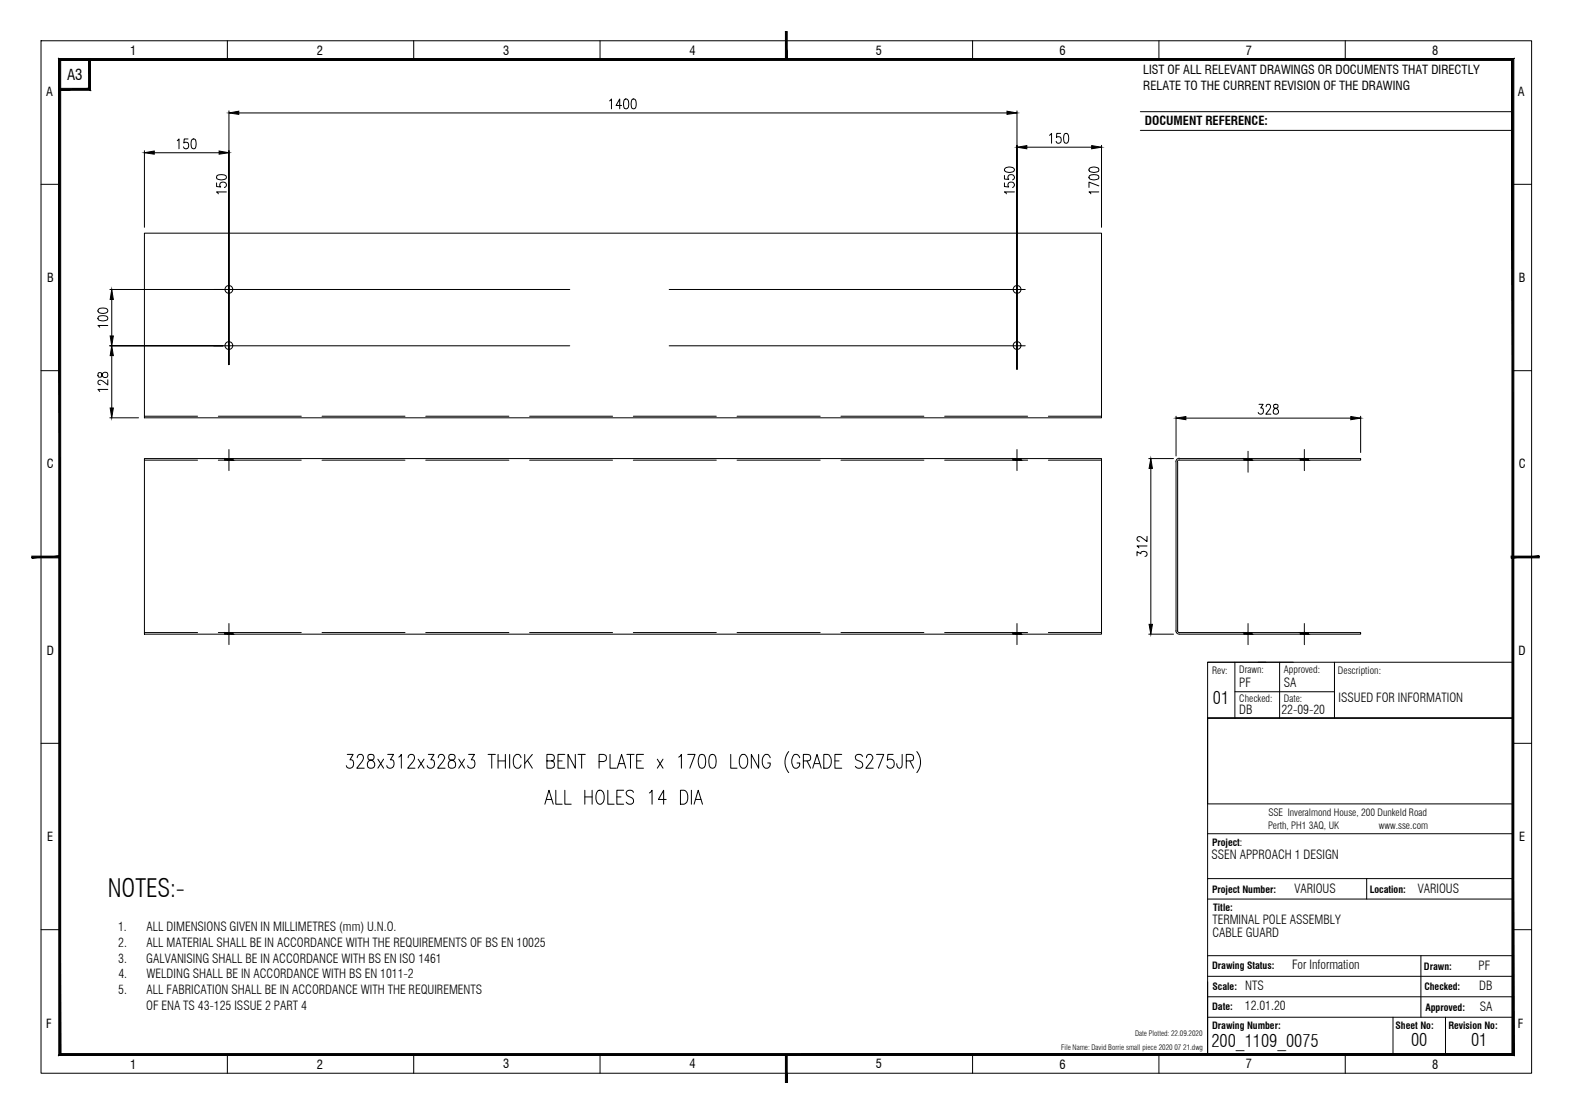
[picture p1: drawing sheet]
<svg xmlns="http://www.w3.org/2000/svg" width="420mm" height="297mm" viewBox="0 0 420 297" stroke-linecap="round" stroke-linejoin="round" font-family="sans-serif">
<!-- layer: Border -->
<g fill="none" stroke="#000" stroke-width=".27">
<path d="M304.4 29.8h99.4M304.4 34.8h99.4M322.4 176.7h81.4M345.2 176.7h-22.8v14.9h81.4h-81.4v89.8h81.4M356.2 176.7v14.9M403.8 213.5v18.1M322.4 222.5h81.4M322.4 234.5h81.4M322.4 239.9h81.4M364.8 234.5v5.4M322.4 255.1h81.4M379.3 255.1v16.4"/>
<path d="M322.4 260.6h81.4M322.4 266h81.4M322.4 271.5h81.4M371.8 271.5v9.9M385.9 271.5v9.9"/>
</g>
<!-- layer: Border Grid -->
<g fill="none" stroke="#000" stroke-width=".27">
<path d="M11 10.9h397.8v275.5h-397.8zM60.7 10.9v5M110.4 10.9v5M160.2 10.9v5M259.6 10.9v5M309.4 10.9v5M359.1 10.9v5M11 49.2h4.9M403.8 49.2h5M11 98.9h4.9M403.8 98.9h5M11 198.4h4.9"/>
<path d="M403.8 198.4h5M11 248.1h4.9M403.8 248.1h5M60.7 281.4v5M110.4 281.4v5M160.2 281.4v5M259.6 281.4v5M309.4 281.4v5M359.1 281.4v5"/>
</g>
<!-- layer: Border -->
<g fill="#000" stroke="#000" stroke-width=".27">
<path d="M15.7 15.6l.5 .5 387.9-.5zM16.2 16.1l387.9-.5-.5 .5zM404.1 15.6l-.5 .5 .5 265.6zM403.6 16.1l.5 265.6-.5-.5zM15.7 281.7h388.4l-.5-.5zM16.2 281.2h387.4l-387.9 .5zM15.7 15.6v266.1l.5-.5zM15.7 15.6l.5 .5v265.1z"/>
<path d="M15.9 23.6v.5l7.8-.5zM15.9 24.1l7.8-.5 .5 .5zM23.7 15.9v7.7l.5 .5zM23.7 15.9h.5v8.2z"/>
</g>
<!-- layer: 0 -->
<g fill="#000" stroke="#000" stroke-width=".27">
<path d="M209.7 8.4v7.5h.4zM209.7 8.4h.4v7.5z"/>
<path d="M8.5 148.9h7.4v-.5zM8.5 148.4h7.4l-7.4 .5z"/>
<path d="M403.4 148.9h7.5v-.5zM403.4 148.4h7.5l-7.5 .5z"/>
<path d="M209.7 281.4v7.5h.4zM209.7 281.4h.4v7.5z"/>
</g>
<path d="M329.6 176.7v14.9M335.9 176.7h2M341.6 176.7v14.9M403.8 176.7v14.9M322.4 191.6h81.4v22.9h-81.4zM329.6 184.6h26.6" fill="none" stroke="#000" stroke-width=".27"/>
<!-- layer: PDF36_Text -->
<g fill="none" stroke="#000" stroke-width=".27">
<path d="M92.7 201.3h1.6l-.9 1.5h.4a1.16 1.16 0 0 1 .5 1.7 1.16 1.16 0 0 1-1.7 .2l-.2-.4M95.4 202.2l.3-.7 .8-.2a1.19 1.19 0 0 1 .1 1.9l-1.4 1.8h2M98.3 201.5a.92 .92 0 0 0 .3 1.3 1.18 1.18 0 0 1 1.4 .8 1.18 1.18 0 0 1-.7 1.4 1.08 1.08 0 0 1-1.3-.8 1.08 1.08 0 0 1 .9-1.3l.5-.1a.77 .77 0 0 0 .5-.8 .77 .77 0 0 0-.6-.7zM100.9 202.6l1.5 2.4M102.4 202.6l-1.5 2.4M103.5 201.3h1.6l-.9 1.5h.4a1.16 1.16 0 0 1 .5 1.7 1.16 1.16 0 0 1-1.7 .2l-.2-.4M106.5 202.1l.6-.8v3.7M109 202.2v-.1a.93 .93 0 0 1 1.1-.8 1.16 1.16 0 0 1 .2 1.9l-1.5 1.8h2M111.6 202.6l1.6 2.4M113.2 202.6l-1.6 2.4M114.3 201.3h1.6l-.9 1.5h.4a1.16 1.16 0 0 1 .5 1.7 1.16 1.16 0 0 1-1.7 .2l-.2-.4M117 202.2l.1-.5 .4-.4 .8 .2a1.09 1.09 0 0 1-.1 1.7l-1.4 1.8h2"/>
<path d="M119.9 201.5a.92 .92 0 0 0 .3 1.3 1.18 1.18 0 0 1 1.4 .8 1.18 1.18 0 0 1-.7 1.4 1.08 1.08 0 0 1-1.3-.8 1.08 1.08 0 0 1 .9-1.3l.5-.1a.75 .75 0 0 0 .5-.8 .75 .75 0 0 0-.6-.7zM122.5 202.6l1.5 2.4M124 202.6l-1.5 2.4M125.1 201.3h1.5l-.8 1.5h.4a1.16 1.16 0 0 1 .5 1.7 1.16 1.16 0 0 1-1.7 .2l-.2-.4M130.3 201.3h1.9M131.3 201.3v3.7M133 201.3v3.7M133 203.1h1.9M134.9 201.3v3.7M136 201.3v3.7M139.1 202.2l-.6-.9a1.26 1.26 0 0 0-1.5 1.5 2.16 2.16 0 0 0 .9 2.2l.8-.1 .4-.8M140.1 201.3v3.7"/>
<path d="M140.8 202.9l1.3 2.1M142.1 201.3l-2 2.5M145.4 214.6l1.1-3.7 1.2 3.7M145.9 213.4h1.4M146 203.1l1.7-.2a.9 .9 0 0 0 .3-.9 .9 .9 0 0 0-.7-.7h-1.3v3.7l1.7-.1a1.05 1.05 0 0 0-.4-1.8M148.4 210.9v3.7h1.7M149 203.1h1.1M150.8 201.3h-1.8v3.7h1.8M150.8 210.9v3.7h1.7M153.6 201.3v3.7l-2-3.7v3.7M154.3 201.3h1.9M155.3 201.3v3.7"/>
<path d="M156.1 210.9v3.7M156.1 212.7h2M158.1 210.9v3.7M159.6 211.1a1.17 1.17 0 0 1 1.2 .1 1.17 1.17 0 0 1 .5 1.1 1.62 1.62 0 0 1-1.4 2.3 2.55 2.55 0 0 1-.3-3.5zM159.9 203.2l1.6-.1a.99 .99 0 0 0 .4-1 .99 .99 0 0 0-.8-.8h-1.2v3.7M162.2 210.9v3.7h1.7M162.8 201.3v3.7h1.7M164.7 212.7h1.1M164.8 205l1.1-3.7 1.1 3.7M165.2 203.8h1.4M166.5 210.9h-1.8v3.7h1.8M167.3 201.3h2"/>
<path d="M168.3 201.3v3.7M169.1 211.5a1.02 1.02 0 0 0-1.1-.6 1.02 1.02 0 0 0-.8 .9l.3 .5 1.1 .6a.93 .93 0 0 1 .5 .9 .93 .93 0 0 1-.6 .8h-.6l-.7-.5M170 203.1h1.1M171.8 201.3h-1.8v3.7h1.8M173.3 211.6l.8-.7v3.7M175.5 202.6l1.5 2.4M177 202.6l-1.5 2.4M177.8 213.4h-2l1.4-2.5v3.7M181.2 202.1l.7-.8v3.7M181.6 210.9h1a2.22 2.22 0 0 1 0 3.7h-1zM183.6 201.3h1.9l-1.4 3.7M184.6 210.9v3.7"/>
<path d="M185.3 214.6l1.1-3.7 1.1 3.7M185.7 213.4h1.4M186.8 201.5l.7-.2a1.76 1.76 0 0 1 .9 2.1l-.2 .9-.3 .6-.7 .1a1.84 1.84 0 0 1-.8-2.1zM189.6 201.5l.7-.2a1.76 1.76 0 0 1 .9 2.1l-.2 .9-.3 .6-.6 .1a1.71 1.71 0 0 1-.9-2.1zM195.1 201.3v3.7h1.7M197.9 201.5l.2-.2a1.26 1.26 0 0 1 1.5 1.5 1.6 1.6 0 0 1-1.5 2.2 2.51 2.51 0 0 1-.2-3.5zM202.5 201.3v3.7l-1.9-3.7v3.7M205.6 202.2a.98 .98 0 0 0-1.5-.7 2.41 2.41 0 0 0 .2 3.5 1.09 1.09 0 0 0 1.3-1.4h-.7M210.5 200.6a4.5 4.5 0 0 0 0 5.6M213.5 202.2a1.03 1.03 0 0 0-1.6-.7 2.51 2.51 0 0 0 .3 3.5 1.13 1.13 0 0 0 1.3-1.4h-.7M214.4 203.1l1.7-.2a.93 .93 0 0 0-.4-1.6h-1.3v3.7M215.4 203.1l1 1.9"/>
<path d="M216.9 205l1.2-3.7 1.1 3.7M217.4 203.8h1.4M219.9 201.3h1a2.18 2.18 0 0 1 0 3.7h-1zM222.9 203.1h1.1M224.7 201.3h-1.8v3.7h1.8M230.3 201.9a1.02 1.02 0 0 0-1.1-.6 1.02 1.02 0 0 0-.9 .9l.3 .6 1.1 .4a.95 .95 0 0 1 .6 1 .95 .95 0 0 1-.7 .8l-1-.1-.3-.4M231.3 202.2l.1-.5 .4-.4 .8 .2a1.09 1.09 0 0 1-.1 1.7l-1.4 1.8h2M234 201.3h1.9l-1.4 3.7M238.4 201.3h-1.4l-.1 1.6a1.17 1.17 0 0 1 1.6 0 1.17 1.17 0 0 1 .1 1.6 .98 .98 0 0 1-1 .6 .98 .98 0 0 1-.8-.8M240.8 201.3l-.1 3.4a.64 .64 0 0 1-1.1 0l-.2-.9M241.9 203.1l1.7-.2a.93 .93 0 0 0-.5-1.6h-1.2v3.7M242.9 203.1l1 1.9"/>
<path d="M244.7 200.6a4.5 4.5 0 0 1 0 5.6"/>
</g>
<!-- layer: PDF36_EL-Steel -->
<g fill="none" stroke="#000" stroke-width=".27">
<path d="M38.6 62.2h255.4v49.3h-255.4zM38.6 122.4h255.4v46.8h-255.4zM60 122.4v.4M62.2 122.4v.4M270.4 122.4v.4M272.5 122.4v.4M313.9 123.3v45a.91 .91 0 0 0 .9 .9M314.4 123.3v45.1M314.8 122.7l-.5 .5M314.8 122.3a.91 .91 0 0 0-.9 .9M314.8 122.4h48.4v.4h-48.4M332.1 122.4v.4"/>
<path d="M334.2 122.4v.4M347.1 122.4v.4M349.2 122.4v.4M60 168.8v.4M62.2 168.8v.4M270.4 168.8v.4M272.5 168.8v.4M314.3 168.3l.5 .5M314.8 168.8h48.4v.4h-48.4M332.1 168.8v.4M334.2 168.8v.4M347.1 168.8v.4"/>
<path d="M349.2 168.8v.4"/>
<circle cx="61.1" cy="77.2" r="1.04"/>
<circle cx="271.5" cy="77.2" r="1.04"/>
<circle cx="61.1" cy="92.2" r="1.04"/>
<circle cx="271.5" cy="92.2" r="1.04"/>
</g>
<!-- layer: PDF36_EL-Steel-Hidd -->
<g fill="none" stroke="#000" stroke-width=".27">
<path d="M38.6 111.1h14.1M58.3 111.1h22.1M86 111.1h22.1M113.7 111.1h22.1M141.4 111.1h22.1M169.1 111.1h22.1M196.8 111.1h22.1M224.5 111.1h22.1M252.2 111.1h22.1M279.9 111.1h14.1M38.6 122.8h14.1M58.3 122.8h22.1"/>
<path d="M86 122.8h22.1M113.7 122.8h22.1M141.4 122.8h22.1M169.1 122.8h22.1M196.8 122.8h22.1M224.5 122.8h22.1M252.2 122.8h22.1M279.9 122.8h14.1M38.6 168.8h14.1M58.3 168.8h22.1M86 168.8h22.1M113.7 168.8h22.1"/>
<path d="M141.4 168.8h22.1M169.1 168.8h22.1M196.8 168.8h22.1M224.5 168.8h22.1M252.2 168.8h22.1M279.9 168.8h14.1"/>
</g>
<!-- layer: PDF36_Dimensions -->
<g fill="#000" stroke="#000" stroke-width=".27">
<path d="M61.1 30.1l2.6-.4v.8zM268.8 29.7l2.7 .4-2.7 .4zM271.5 39.3l2.6-.4v.8zM291.4 38.9l2.6 .4-2.6 .4zM38.6 40.8l2.6-.5v.8zM58.5 40.3l2.6 .5-2.6 .3zM29.8 77.3l.5 2.6h-.9zM29.8 92.3l.5 2.6h-.9zM29.4 89.7h.9l-.5 2.6zM29.4 108.9h.9l-.5 2.6zM313.9 111.6l2.7-.4v.8zM360.6 111.2l2.6 .4-2.6 .4z"/>
<path d="M307.2 122.4l.4 2.6h-.9zM306.7 166.6h.9l-.4 2.6z"/>
<path d="M60 122.4l1.1 .4v-.4zM60 122.4l1.1 .4h-1.1z"/>
<path d="M61.1 122.4l1.1 .4v-.4zM61.1 122.4l1.1 .4h-1.1z"/>
<path d="M270.4 122.4l1.1 .4v-.4zM270.4 122.4l1.1 .4h-1.1z"/>
<path d="M271.5 122.4l1 .4v-.4zM271.5 122.4l1 .4h-1z"/>
<path d="M332.1 122.4l1 .4v-.4zM332.1 122.4l1 .4h-1z"/>
<path d="M333.1 122.4l1.1 .4v-.4zM333.1 122.4l1.1 .4h-1.1z"/>
<path d="M347.1 122.4l1.1 .4v-.4zM347.1 122.4l1.1 .4h-1.1z"/>
<path d="M348.2 122.4l1 .4v-.4zM348.2 122.4l1 .4h-1z"/>
<path d="M60 168.8l1.1 .4v-.4zM60 168.8l1.1 .4h-1.1z"/>
<path d="M61.1 168.8l1.1 .4v-.4zM61.1 168.8l1.1 .4h-1.1z"/>
<path d="M270.4 168.8l1.1 .4v-.4zM270.4 168.8l1.1 .4h-1.1z"/>
<path d="M271.5 168.8l1 .4v-.4zM271.5 168.8l1 .4h-1z"/>
<path d="M332.1 168.8l1 .4v-.4zM332.1 168.8l1 .4h-1z"/>
<path d="M333.1 168.8l1.1 .4v-.4zM333.1 168.8l1.1 .4h-1.1z"/>
<path d="M347.1 168.8l1.1 .4v-.4zM347.1 168.8l1.1 .4h-1.1z"/>
<path d="M348.2 168.8l1 .4v-.4zM348.2 168.8l1 .4h-1z"/>
</g>
<g fill="none" stroke="#000" stroke-width=".27">
<path d="M47.3 37.5l.5-.4v2.6M50.2 37.1h-1l-.1 1.1 .1-.1a.84 .84 0 0 1 1.2 .7 .84 .84 0 0 1-1.2 .8l-.2-.4M51.3 37.2l.5-.1a1.22 1.22 0 0 1 .6 1.5l-.3 1-.5 .1a1.27 1.27 0 0 1-.6-1.5zM61.1 29.6v67.7v-57.1M63.7 30.1h205.1M162.7 26.9l.5-.5v2.6M165.9 28.2h-1.4l.9-1.8v2.6M166.7 26.5l.5-.1a1.73 1.73 0 0 1 0 2.6h-.2a1.18 1.18 0 0 1-.6-1.4zM168.7 26.5l.5-.1a1.27 1.27 0 0 1 .6 1.5l-.3 1-.5 .1a1.22 1.22 0 0 1-.5-1.4zM271.5 29.6v69v-59.8M274.1 39.3h17.3M280.1 36.1l.6-.5v2.6"/>
<path d="M283.1 35.6h-1l-.1 1.1 .1-.1a.82 .82 0 0 1 1.2 .7 .82 .82 0 0 1-1.3 .7l-.1-.3M284.2 35.7l.5-.1a1.81 1.81 0 0 1 0 2.6h-.2a1.54 1.54 0 0 1-.5-2.1zM294 38.8v21.9M38.6 40.2v20.5M41.2 40.8h17.3M57.8 48.8v1l1.1 .1a.81 .81 0 0 1 .1-1.1 .81 .81 0 0 1 1.1 0 .81 .81 0 0 1 .1 1.1l-.3 .1M57.9 46.9l1-.3a1.17 1.17 0 0 1 1.5 .8 1.71 1.71 0 0 1-2.1 .5l-.4-.2zM60.4 51.2h-2.6l.5 .5M268.1 48.8v1l1.2 .1a.81 .81 0 0 1 0-1.1 .81 .81 0 0 1 1.2 0 .81 .81 0 0 1 0 1.1l-.2 .1M268.1 46.8v1l1.2 .1a.8 .8 0 0 1 .1-1.1 .8 .8 0 0 1 1 0 .8 .8 0 0 1 .1 1.1l-.2 .1M268.3 44.9a1.84 1.84 0 0 1 2.5 .3v.2a1.7 1.7 0 0 1-2.7 0zM270.8 51.2h-2.7l.5 .5"/>
<path d="M290.8 46.9l1-.3a1.24 1.24 0 0 1 1.5 .6v.2a1.6 1.6 0 0 1-2.1 .5l-.5-.5zM290.8 44.9a2.27 2.27 0 0 1 2.4 0l.1 .5a1.32 1.32 0 0 1-1.5 .6l-1-.3zM293.3 51.2h-2.6l.5 .5M293.3 49.6l-2.6-1v1.4M29.3 77.3h30.2M29.8 79.9v9.8M26.3 99.5a.68 .68 0 0 0-.1 .8 .68 .68 0 0 0 .6 .4l.2-.1a1.05 1.05 0 0 1 .5-1.1 1.05 1.05 0 0 1 1.1 0 .84 .84 0 0 1-.5 1.3 .84 .84 0 0 1-1-1 .54 .54 0 0 0-.8-.3zM26.3 84.5l.9-.3a1.14 1.14 0 0 1 1.6 .8 1.57 1.57 0 0 1-2.2 .5l-.3-.2-.2-.3zM26.3 82.6a1.82 1.82 0 0 1 2.5 .2v.2a1.65 1.65 0 0 1-2.7 0zM28.8 86.9h-2.7l.5 .4M29.3 92.3h30.2h-30.2M29.8 94.9v14"/>
<path d="M28.8 103.9h-2.7l.5 .6M28.8 101.3v1.4a2.84 2.84 0 0 0-2.2-1.2l-.5 .4v.4l.7 .4M29.3 111.5h7.7M61.1 120v5.6M271.5 120v5.6M313.9 111.1v10.6M316.6 111.6h44M336.1 107.9h1.1l-.7 1a.8 .8 0 0 1 .8 1.2 .8 .8 0 0 1-1.4 0M338 108.5l.4-.6h.4l.4 .5-.3 .9-1 1.2h1.3M340 108a.56 .56 0 0 0 .3 .9 .84 .84 0 0 1 1 .7 .84 .84 0 0 1-.9 .9 .87 .87 0 0 1-.5-1 .87 .87 0 0 1 1-.6 .56 .56 0 0 0 .2-.9zM348.2 120v5.6M363.2 111.1v9.7"/>
<path d="M306.6 122.4h6.7M307.2 125v41.6M333.1 120.4v5.6M303.5 148.3v-1.1l1 .6a.82 .82 0 0 1 1.1-.6 .82 .82 0 0 1 .5 1.1l-.5 .2M306.2 145.7h-2.7l.5 .5M306.2 143.1v1.4l-1.3-.9a.77 .77 0 0 0-1.4 0l.1 .6 .6 .2M61.1 166.4v5.6M271.5 166.4v5.6M306.6 169.2h6.7M333.1 166.4v5.6M348.2 166.4v5.6"/>
</g>
<!-- layer: PDF36_EL-Centre-Line -->
<path d="M57.1 77.3h95M178.6 77.3h95.1M57.1 92.3h95M178.6 92.3h95.1" fill="none" stroke="#000" stroke-width=".27"/>
<text font-size="6.7" x="28.8" y="239.4">NOTES:-</text>
<g font-size="4.7">
<text x="323.8" y="187.9">01</text>
<text x="323.4" y="279.4">200_1109_0075</text>
<text x="376.7" y="279.2">00</text>
<text x="392.7" y="279.2">01</text>
</g>
<text font-size="4" x="17.9" y="21.3">A3</text>
<g font-size="3.3">
<text x="34.7" y="14.6">1</text>
<text x="84.6" y="14.6">2</text>
<text x="134.3" y="14.6">3</text>
<text x="184.1" y="14.6">4</text>
<text x="233.8" y="14.6">5</text>
<text x="282.9" y="14.6">6</text>
<text x="332.6" y="14.6">7</text>
<text x="382.3" y="14.6">8</text>
<text x="305.2" y="19.8">LIST OF ALL RELEVANT DRAWINGS OR DOCUMENTS THAT DIRECTLY</text>
<text x="305.2" y="24">RELATE TO THE CURRENT REVISION OF THE DRAWING</text>
<text x="12.3" y="25.6">A</text>
<text x="405.2" y="25.6">A</text>
<text x="305.6" y="33.5">DOCUMENT REFERENCE:</text>
<text x="12.6" y="75.3">B</text>
<text x="405.4" y="75.3">B</text>
<text x="12.5" y="125">C</text>
<text x="405.4" y="125">C</text>
<text x="12.5" y="174.8">D</text>
<text x="405.4" y="174.8">D</text>
<text x="330.8" y="183.5">PF</text>
<text x="342.7" y="183.4">SA</text>
<text x="330.8" y="190.6">DB</text>
<text x="342" y="190.6">22-09-20</text>
<text x="357.3" y="187.4">ISSUED FOR INFORMATION</text>
<text x="12.6" y="224.5">E</text>
<text x="405.5" y="224.5">E</text>
<text x="323.4" y="229.2">SSEN APPROACH 1 DESIGN</text>
<text x="345.6" y="238.3">VARIOUS</text>
<text x="378.4" y="238.3">VARIOUS</text>
<text x="31.5" y="248.5">1.</text>
<text x="39.1" y="248.5">ALL DIMENSIONS GIVEN IN MILLIMETRES (mm) U.N.O.</text>
<text x="323.6" y="246.7">TERMINAL POLE ASSEMBLY</text>
<text x="323.6" y="250">CABLE GUARD</text>
<text x="31.6" y="252.7">2.</text>
<text x="31.6" y="256.9">3.</text>
<text x="39" y="256.9">GALVANISING SHALL BE IN ACCORDANCE WITH BS EN ISO 1461</text>
<text x="39.1" y="252.7">ALL MATERIAL SHALL BE IN ACCORDANCE WITH THE REQUIREMENTS OF BS EN 10025</text>
<text x="31.6" y="261.1">4.</text>
<text x="39.1" y="261.1">WELDING SHALL BE IN ACCORDANCE WITH BS EN 1011-2</text>
<text x="344.9" y="258.7">For Information</text>
<text x="394.7" y="258.8">PF</text>
<text x="31.6" y="265.3">5.</text>
<text x="39" y="269.5">OF ENA TS 43-125 ISSUE 2 PART 4</text>
<text x="39.1" y="265.3">ALL FABRICATION SHALL BE IN ACCORDANCE WITH THE REQUIREMENTS</text>
<text x="332.3" y="269.7">12.01.20</text>
<text x="332.4" y="264.2">NTS</text>
<text x="394.8" y="264.3">DB</text>
<text x="395" y="269.7">SA</text>
<text x="12.3" y="274.2">F</text>
<text x="405.2" y="274.2">F</text>
<text x="34.7" y="285.2">1</text>
<text x="84.6" y="285.2">2</text>
<text x="134.3" y="285.2">3</text>
<text x="184.1" y="285.2">4</text>
<text x="233.8" y="285.2">5</text>
<text x="282.9" y="285.2">6</text>
<text x="332.6" y="285.2">7</text>
<text x="382.3" y="285.2">8</text>
</g>
<g font-size="2.7">
<text x="323.6" y="180">Rev:</text>
<text x="330.8" y="179.6">Drawn:</text>
<text x="342.7" y="179.6">Approved:</text>
<text x="357.2" y="180">Description:</text>
<text x="330.8" y="187.5">Checked:</text>
<text x="342.7" y="187.5">Date:</text>
<text x="338.5" y="221.1">Perth, PH1 3AQ, UK</text>
<text x="338.6" y="217.8">SSE Inveralmond House, 200 Dunkeld Road</text>
<text x="368.1" y="221.1">www.sse.com</text>
</g>
<g font-size="2.6">
<text x="323.5" y="225.8">Project:</text>
<text x="323.5" y="238.3">Project Number:</text>
<text x="365.6" y="238.3">Location:</text>
<text x="323.8" y="243.1">Title:</text>
<text x="323.5" y="258.7">Drawing Status:</text>
<text x="380.1" y="258.8">Drawn:</text>
<text x="323.5" y="269.6">Date:</text>
<text x="323.7" y="264.2">Scale:</text>
<text x="380.2" y="264.3">Checked:</text>
<text x="380.5" y="269.7">Approved:</text>
<text x="323.5" y="274.5">Drawing Number:</text>
<text x="372.5" y="274.5">Sheet No:</text>
<text x="386.6" y="274.5">Revision No:</text>
</g>
<g font-size="2">
<text x="283.2" y="280.1">File Name: David Borrie small piece 2020 07 21.dwg</text>
<text x="303" y="276.6">Date Plotted: 22.09.2020</text>
</g>
</svg>
